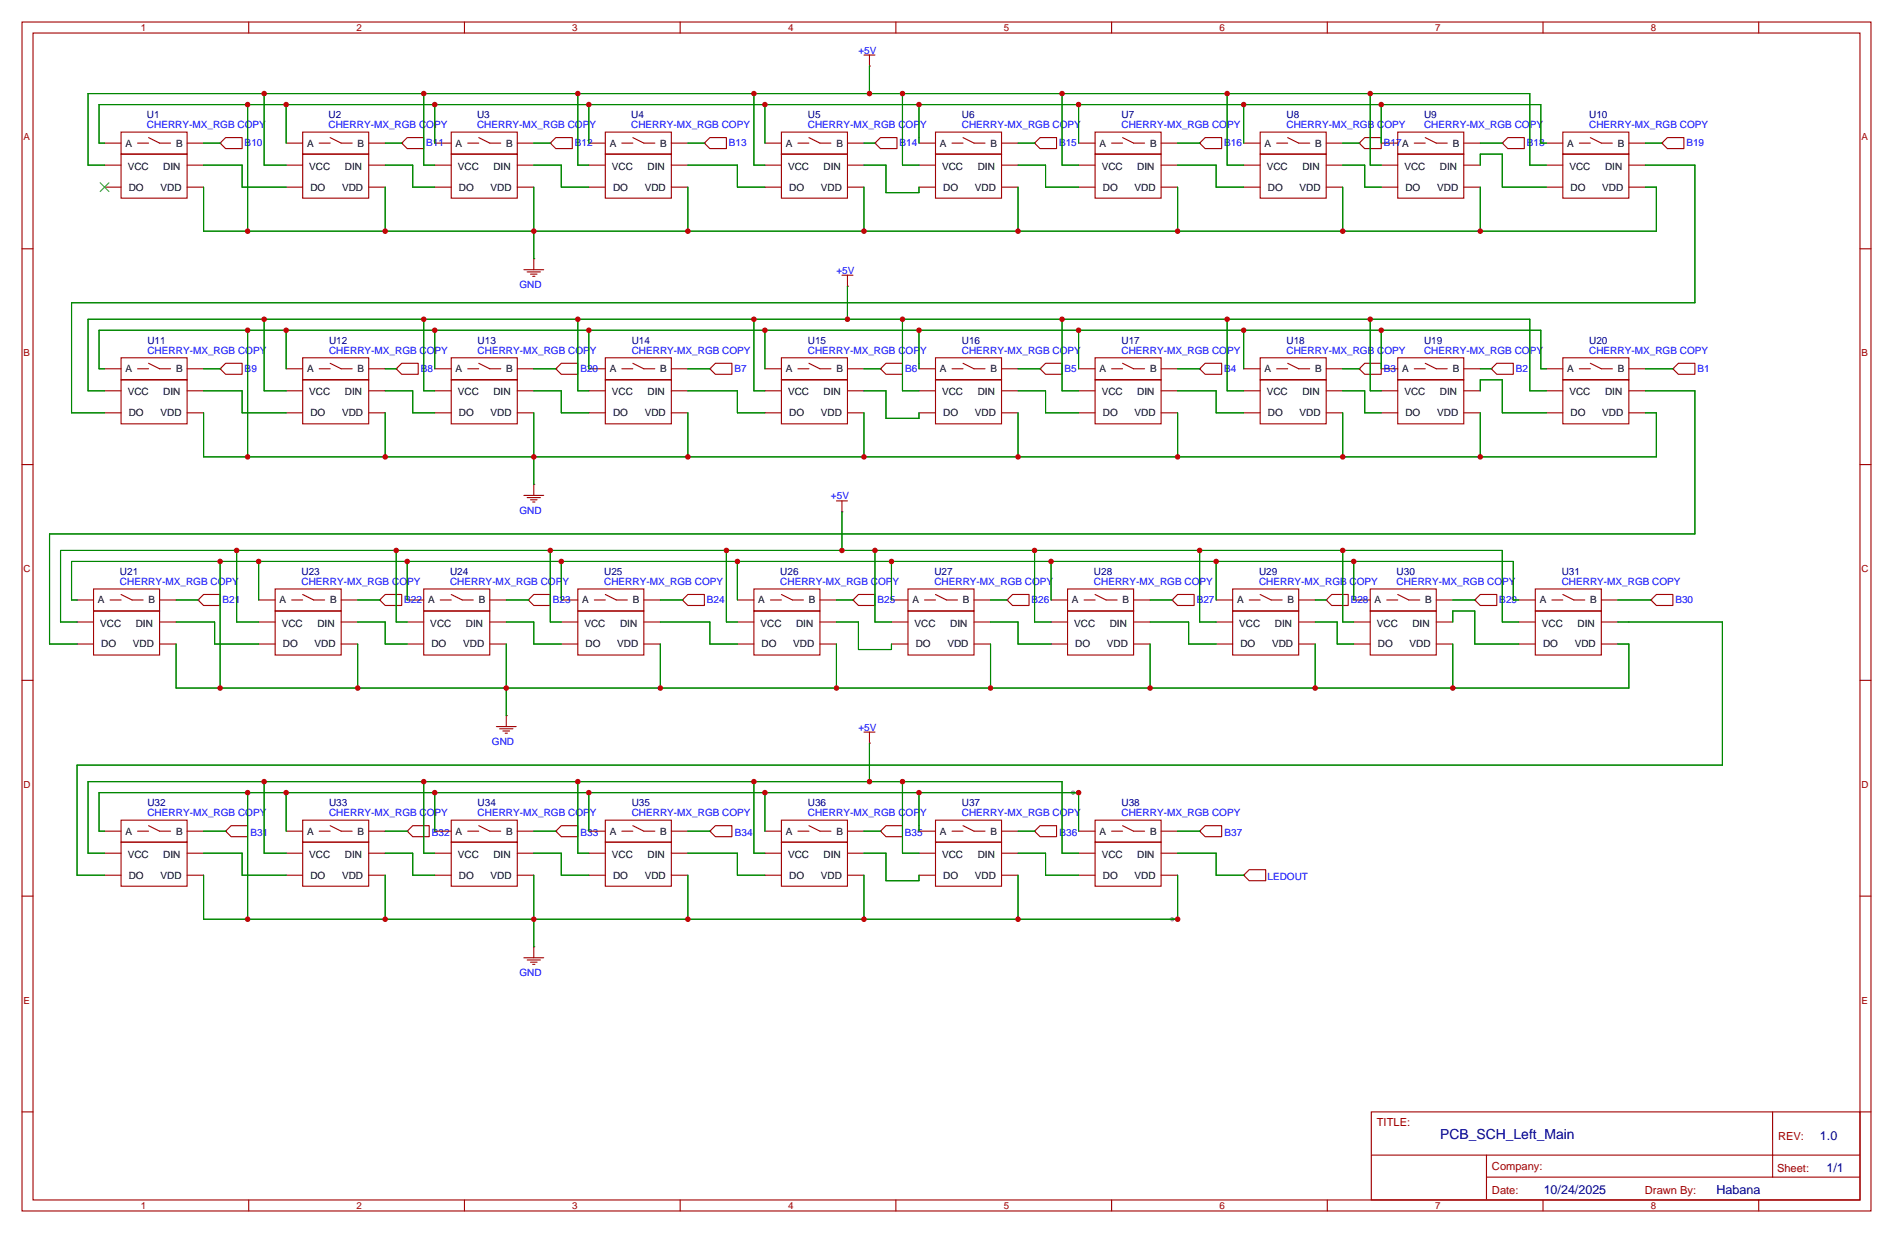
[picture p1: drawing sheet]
<svg xmlns="http://www.w3.org/2000/svg" width="437mm" height="284mm" viewBox="0 0 437 284" stroke-linecap="round" stroke-linejoin="round" font-family="sans-serif">
<g fill="#999">
<circle cx="270.5" cy="212.1" r=".51"/>
<circle cx="247.6" cy="182.9" r=".51"/>
</g>
<g fill="none" stroke="#a10000" stroke-width=".25">
<path d="M5.1 5.1h426.7v274.3h-426.7zM7.6 7.6h421.7v269.3h-421.7zM57.4 5.1v2.5M107.2 5.1v2.5M157 5.1v2.5M199.4 12.7h2.5M200.7 15.2h.1M200.7 12.7v2.5M206.8 5.1v2.5M256.5 5.1v2.5M306.3 5.1v2.5M356.1 5.1v2.5"/>
<path d="M405.9 5.1v2.5M24.1 33h3.8M24.1 38.1h3.8M27.9 35.6h15.3v10.1h-15.3zM27.9 30.5h15.3v5.1h-15.3zM31.7 33h2.6M34.3 31.8l2.5 1.2h2.6M43.2 33h3.8M43.2 38.1h3.8M50.8 33h.1M52.1 31.8h3.8v2.5h-3.8l-1.3-1.3zM66 33h3.8"/>
<path d="M66 38.1h3.8M69.8 35.6h15.3v10.1h-15.3zM69.8 30.5h15.3v5.1h-15.3zM73.7 33h2.5M76.2 31.8l2.5 1.2h2.6M85.1 33h3.8M85.1 38.1h3.8M92.7 33h.1M94 31.8h3.8v2.5h-3.8l-1.3-1.3zM100.3 33h3.8M100.3 38.1h3.8M104.1 35.6h15.3v10.1h-15.3z"/>
<path d="M104.1 30.5h15.3v5.1h-15.3zM107.9 33h2.6M110.5 31.8l2.5 1.2h2.6M119.4 33h3.8M119.4 38.1h3.8M127 33h.1M128.3 31.8h3.8v2.5h-3.8l-1.3-1.3zM135.9 33h3.8M135.9 38.1h3.8M139.7 35.6h15.2v10.1h-15.2zM139.7 30.5h15.2v5.1h-15.2zM143.5 33h2.5"/>
<path d="M146 31.8l2.6 1.2h2.5M154.9 33h3.8M154.9 38.1h3.8M162.6 33h.1M163.8 31.8h3.8v2.5h-3.8l-1.2-1.3zM176.5 33h3.8M176.5 38.1h3.8M180.3 35.6h15.3v10.1h-15.3zM180.3 30.5h15.3v5.1h-15.3zM184.1 33h2.6M186.7 31.8l2.5 1.2h2.6M195.6 33h3.8"/>
<path d="M195.6 38.1h3.8M201.9 33h.1M203.2 31.8h3.8v2.5h-3.8l-1.3-1.3zM212.1 33h3.8M212.1 38.1h3.8M215.9 35.6h15.2v10.1h-15.2zM215.9 30.5h15.2v5.1h-15.2zM219.7 33h2.5M222.2 31.8l2.6 1.2h2.5M231.1 33h3.8M231.1 38.1h3.8M238.8 33l1.2-1.2h3.8v2.5h-3.8z"/>
<path d="M238.8 33h.1M248.9 33h3.8M248.9 38.1h3.8M252.7 35.6h15.3v10.1h-15.3zM252.7 30.5h15.3v5.1h-15.3zM256.5 33h2.6M259.1 31.8l2.5 1.2h2.6M268 33h3.8M268 38.1h3.8M276.9 33l1.2-1.2h3.8v2.5h-3.8zM276.9 33h.1M287 33h3.8"/>
<path d="M287 38.1h3.8M290.8 35.6h15.3v10.1h-15.3zM290.8 30.5h15.3v5.1h-15.3zM294.6 33h2.6M297.2 31.8l2.5 1.2h2.6M306.1 33h3.8M306.1 38.1h3.8M313.7 33h.1M315 31.8h3.8v2.5h-3.8l-1.3-1.3zM318.8 33h3.8M318.8 38.1h3.8M322.6 35.6h15.2v10.1h-15.2z"/>
<path d="M322.6 30.5h15.2v5.1h-15.2zM326.4 33h2.5M328.9 31.8l2.6 1.2h2.5M337.8 33h3.8M337.8 38.1h3.8M346.7 33l1.3-1.2h3.8v2.5h-3.8zM346.7 33h.1M356.9 33h3.8M356.9 38.1h3.8M360.7 35.6h15.2v10.1h-15.2zM360.7 30.5h15.2v5.1h-15.2zM364.5 33h2.5"/>
<path d="M367 31.8l2.6 1.2h2.5M375.9 33h3.8M375.9 38.1h3.8M383.5 33l1.3-1.2h3.8v2.5h-3.8zM383.5 33h.1M5.1 57.4h2.5M24.1 43.2h3.8M43.2 43.2h3.8M66 43.2h3.8M85.1 43.2h3.8M100.3 43.2h3.8M119.4 43.2h3.8"/>
<path d="M123.2 59.7h.1M123.2 59.7v2.5M135.9 43.2h3.8M154.9 43.2h3.8M176.5 43.2h3.8M195.6 43.2h3.8M212.1 43.2h3.8M231.1 43.2h3.8M248.9 43.2h3.8M268 43.2h3.8M287 43.2h3.8M306.1 43.2h3.8"/>
<path d="M318.8 43.2h3.8M337.8 43.2h3.8M356.9 43.2h3.8M375.9 43.2h3.8M429.3 57.4h2.5M120.9 62.2h4.6M121.7 62.7h3M122.4 63.2h1.6M122.9 63.8h.5M194.3 63.5h2.5M195.6 66h.1M195.6 63.5v2.5"/>
<path d="M24.1 85.1h3.8M24.1 90.2h3.8M24.1 95.2h3.8M27.9 87.6h15.3v10.2h-15.3zM27.9 82.5h15.3v5.1h-15.3zM31.7 85.1h2.6M34.3 83.8l2.5 1.3h2.6M43.2 85.1h3.8M43.2 90.2h3.8M43.2 95.2h3.8M50.8 85.1l1.3-1.3h3.8v2.6h-3.8zM50.8 85.1h.1"/>
<path d="M66 85.1h3.8M66 90.2h3.8M66 95.2h3.8M69.8 87.6h15.3v10.2h-15.3zM69.8 82.5h15.3v5.1h-15.3zM73.7 85.1h2.5M76.2 83.8l2.5 1.3h2.6M85.1 85.1h3.8M85.1 90.2h3.8M85.1 95.2h3.8M91.4 85.1l1.3-1.3h3.8v2.6h-3.8zM91.4 85.1h.1"/>
<path d="M100.3 85.1h3.8M100.3 90.2h3.8M100.3 95.2h3.8M104.1 87.6h15.3v10.2h-15.3zM104.1 82.5h15.3v5.1h-15.3zM107.9 85.1h2.6M110.5 83.8l2.5 1.3h2.6M119.4 85.1h3.8M119.4 90.2h3.8M119.4 95.2h3.8M128.3 85.1l1.2-1.3h3.8v2.6h-3.8zM128.3 85.1h.1"/>
<path d="M135.9 85.1h3.8M135.9 90.2h3.8M135.9 95.2h3.8M139.7 87.6h15.2v10.2h-15.2zM139.7 82.5h15.2v5.1h-15.2zM143.5 85.1h2.5M146 83.8l2.6 1.3h2.5M154.9 85.1h3.8M154.9 90.2h3.8M154.9 95.2h3.8M163.8 85.1l1.3-1.3h3.8v2.6h-3.8zM163.8 85.1h.1"/>
<path d="M176.5 85.1h3.8M176.5 90.2h3.8M176.5 95.2h3.8M180.3 87.6h15.3v10.2h-15.3zM180.3 82.5h15.3v5.1h-15.3zM184.1 85.1h2.6M186.7 83.8l2.5 1.3h2.6M195.6 85.1h3.8M195.6 90.2h3.8M195.6 95.2h3.8M203.2 85.1l1.3-1.3h3.8v2.6h-3.8zM203.2 85.1h.1"/>
<path d="M212.1 85.1h3.8M212.1 90.2h3.8M212.1 95.2h3.8M215.9 87.6h15.2v10.2h-15.2zM215.9 82.5h15.2v5.1h-15.2zM219.7 85.1h2.5M222.2 83.8l2.6 1.3h2.5M231.1 85.1h3.8M231.1 90.2h3.8M231.1 95.2h3.8M240 85.1l1.3-1.3h3.8v2.6h-3.8zM240 85.1h.1"/>
<path d="M248.9 85.1h3.8M248.9 90.2h3.8M248.9 95.2h3.8M252.7 87.6h15.3v10.2h-15.3zM252.7 82.5h15.3v5.1h-15.3zM256.5 85.1h2.6M259.1 83.8l2.5 1.3h2.6M268 85.1h3.8M268 90.2h3.8M268 95.2h3.8M276.9 85.1l1.2-1.3h3.8v2.6h-3.8zM276.9 85.1h.1"/>
<path d="M287 85.1h3.8M287 90.2h3.8M287 95.2h3.8M290.8 87.6h15.3v10.2h-15.3zM290.8 82.5h15.3v5.1h-15.3zM294.6 85.1h2.6M297.2 83.8l2.5 1.3h2.6M306.1 85.1h3.8M306.1 90.2h3.8M306.1 95.2h3.8M313.7 85.1l1.3-1.3h3.8v2.6h-3.8zM313.7 85.1h.1"/>
<path d="M318.8 85.1h3.8M318.8 90.2h3.8M318.8 95.2h3.8M322.6 87.6h15.2v10.2h-15.2zM322.6 82.5h15.2v5.1h-15.2zM326.4 85.1h2.5M328.9 83.8l2.6 1.3h2.5M337.8 85.1h3.8M337.8 90.2h3.8M337.8 95.2h3.8M344.2 85.1l1.2-1.3h3.8v2.6h-3.8zM344.2 85.1h.1"/>
<path d="M356.9 85.1h3.8M356.9 90.2h3.8M356.9 95.2h3.8M360.7 87.6h15.2v10.2h-15.2zM360.7 82.5h15.2v5.1h-15.2zM364.5 85.1h2.5M367 83.8l2.6 1.3h2.5M375.9 85.1h3.8M375.9 90.2h3.8M375.9 95.2h3.8M386.1 85.1l1.2-1.3h3.9v2.6h-3.9zM386.1 85.1h.1"/>
<path d="M5.1 107.2h2.5M120.9 114.3h4.6M121.7 114.8h3M122.4 115.3h1.6M122.9 115.8h.5M123.2 111.8h.1M123.2 111.8v2.5M193 115.6h2.6M194.3 118.1h.1M194.3 115.6v2.5M429.3 107.2h2.5M17.8 138.4h3.8"/>
<path d="M21.6 135.9h15.2v5.1h-15.2zM25.4 138.4h2.5M27.9 137.2l2.6 1.2h2.5M36.8 138.4h3.8M45.7 138.4h.1M47 137.2h3.8v2.5h-3.8l-1.3-1.3zM59.7 138.4h3.8M63.5 135.9h15.2v5.1h-15.2zM67.3 138.4h2.5M69.8 137.2l2.6 1.2h2.5M78.7 138.4h3.8M87.6 138.4l1.3-1.2h3.8v2.5h-3.8z"/>
<path d="M87.6 138.4h.1M94 138.4h3.8M97.8 135.9h15.2v5.1h-15.2zM101.6 138.4h2.5M104.1 137.2l2.6 1.2h2.5M113 138.4h3.8M121.9 138.4l1.3-1.2h3.8v2.5h-3.8zM121.9 138.4h.1M129.5 138.4h3.8M133.3 135.9h15.3v5.1h-15.3zM137.2 138.4h2.5M139.7 137.2l2.5 1.2h2.6"/>
<path d="M148.6 138.4h3.8M157.5 138.4l1.2-1.2h3.9v2.5h-3.9zM157.5 138.4h.1M170.2 138.4h3.8M174 135.9h15.2v5.1h-15.2zM177.8 138.4h2.5M180.3 137.2l2.6 1.2h2.5M189.2 138.4h3.8M196.8 138.4h.1M198.1 137.2h3.8v2.5h-3.8l-1.3-1.3zM205.7 138.4h3.8M209.5 135.9h15.3v5.1h-15.3z"/>
<path d="M213.4 138.4h2.5M215.9 137.2l2.5 1.2h2.6M224.8 138.4h3.8M232.4 138.4l1.3-1.2h3.8v2.5h-3.8zM232.4 138.4h.1M242.6 138.4h3.8M246.4 135.9h15.2v5.1h-15.2zM250.2 138.4h2.5M252.7 137.2l2.6 1.2h2.5M261.6 138.4h3.8M270.5 138.4l1.3-1.2h3.8v2.5h-3.8zM270.5 138.4h.1"/>
<path d="M280.7 138.4h3.8M284.5 135.9h15.2v5.1h-15.2zM288.3 138.4h2.5M290.8 137.2l2.6 1.2h2.5M299.7 138.4h3.8M306.1 138.4l1.2-1.2h3.8v2.5h-3.8zM306.1 138.4h.1M312.4 138.4h3.8M316.2 135.9h15.3v5.1h-15.3zM320 138.4h2.6M322.6 137.2l2.5 1.2h2.6M331.5 138.4h3.8"/>
<path d="M340.4 138.4l1.2-1.2h3.8v2.5h-3.8zM340.4 138.4h.1M350.5 138.4h3.8M354.3 135.9h15.3v5.1h-15.3zM358.1 138.4h2.6M360.7 137.2l2.5 1.2h2.6M369.6 138.4h3.8M381 138.4h.1M382.3 137.2h3.8v2.5h-3.8l-1.3-1.3zM5.1 157h2.5M17.8 143.5h3.8M17.8 148.6h3.8"/>
<path d="M21.6 141h15.2v10.1h-15.2zM36.8 143.5h3.8M36.8 148.6h3.8M59.7 143.5h3.8M59.7 148.6h3.8M63.5 141h15.2v10.1h-15.2zM78.7 143.5h3.8M78.7 148.6h3.8M94 143.5h3.8M94 148.6h3.8M97.8 141h15.2v10.1h-15.2zM113 143.5h3.8"/>
<path d="M113 148.6h3.8M129.5 143.5h3.8M129.5 148.6h3.8M133.3 141h15.3v10.1h-15.3zM148.6 143.5h3.8M148.6 148.6h3.8M170.2 143.5h3.8M170.2 148.6h3.8M174 141h15.2v10.1h-15.2zM189.2 143.5h3.8M189.2 148.6h3.8M205.7 143.5h3.8"/>
<path d="M205.7 148.6h3.8M209.5 141h15.3v10.1h-15.3zM224.8 143.5h3.8M224.8 148.6h3.8M242.6 143.5h3.8M242.6 148.6h3.8M246.4 141h15.2v10.1h-15.2zM261.6 143.5h3.8M261.6 148.6h3.8M280.7 143.5h3.8M280.7 148.6h3.8M284.5 141h15.2v10.1h-15.2z"/>
<path d="M299.7 143.5h3.8M299.7 148.6h3.8M312.4 143.5h3.8M312.4 148.6h3.8M316.2 141h15.3v10.1h-15.3zM331.5 143.5h3.8M331.5 148.6h3.8M350.5 143.5h3.8M350.5 148.6h3.8M354.3 141h15.3v10.1h-15.3zM369.6 143.5h3.8M369.6 148.6h3.8"/>
<path d="M429.3 157h2.5M114.6 167.6h4.5M115.3 168.1h3.1M116.1 168.7h1.5M116.6 169.2h.5M116.8 165.1h.1M116.8 165.1v2.5M199.4 168.9h2.5M200.7 171.5h.1M200.7 168.9v2.6M24.1 191.8h3.8M24.1 196.9h3.8"/>
<path d="M27.9 194.3h15.3v10.2h-15.3zM27.9 189.2h15.3v5.1h-15.3zM31.7 191.8h2.6M34.3 190.5l2.5 1.3h2.6M43.2 191.8h3.8M43.2 196.9h3.8M52.1 191.8h.1M53.3 190.5h3.8v2.5h-3.8l-1.2-1.2zM66 191.8h3.8M66 196.9h3.8M69.8 194.3h15.3v10.2h-15.3zM69.8 189.2h15.3v5.1h-15.3z"/>
<path d="M73.7 191.8h2.5M76.2 190.5l2.5 1.3h2.6M85.1 191.8h3.8M85.1 196.9h3.8M94 191.8l1.2-1.3h3.9v2.5h-3.9zM94 191.8h.1M100.3 191.8h3.8M100.3 196.9h3.8M104.1 194.3h15.3v10.2h-15.3zM104.1 189.2h15.3v5.1h-15.3zM107.9 191.8h2.6M110.5 190.5l2.5 1.3h2.6"/>
<path d="M119.4 191.8h3.8M119.4 196.9h3.8M128.3 191.8l1.2-1.3h3.8v2.5h-3.8zM128.3 191.8h.1M135.9 191.8h3.8M135.9 196.9h3.8M139.7 194.3h15.2v10.2h-15.2zM139.7 189.2h15.2v5.1h-15.2zM143.5 191.8h2.5M146 190.5l2.6 1.3h2.5M154.9 191.8h3.8M154.9 196.9h3.8"/>
<path d="M163.8 191.8l1.3-1.3h3.8v2.5h-3.8zM163.8 191.8h.1M176.5 191.8h3.8M176.5 196.9h3.8M180.3 194.3h15.3v10.2h-15.3zM180.3 189.2h15.3v5.1h-15.3zM184.1 191.8h2.6M186.7 190.5l2.5 1.3h2.6M195.6 191.8h3.8M195.6 196.9h3.8M203.2 191.8h.1M204.5 190.5h3.8v2.5h-3.8l-1.3-1.2z"/>
<path d="M212.1 191.8h3.8M212.1 196.9h3.8M215.9 194.3h15.2v10.2h-15.2zM215.9 189.2h15.2v5.1h-15.2zM219.7 191.8h2.5M222.2 190.5l2.6 1.3h2.5M231.1 191.8h3.8M231.1 196.9h3.8M238.8 191.8l1.2-1.3h3.8v2.5h-3.8zM238.8 191.8h.1M248.9 191.8h3.8M248.9 196.9h3.8"/>
<path d="M252.7 194.3h15.3v10.2h-15.3zM252.7 189.2h15.3v5.1h-15.3zM256.5 191.8h2.6M259.1 190.5l2.5 1.3h2.6M268 191.8h3.8M268 196.9h3.8M276.9 191.8l1.2-1.3h3.8v2.5h-3.8zM276.9 191.8h.1M5.1 206.8h2.5M24.1 201.9h3.8M43.2 201.9h3.8M66 201.9h3.8"/>
<path d="M85.1 201.9h3.8M100.3 201.9h3.8M119.4 201.9h3.8M123.2 218.4h.1M123.2 218.4v2.6M135.9 201.9h3.8M154.9 201.9h3.8M176.5 201.9h3.8M195.6 201.9h3.8M212.1 201.9h3.8M231.1 201.9h3.8M248.9 201.9h3.8"/>
<path d="M268 201.9h3.8M287 201.9l1.3-1.2h3.8v2.5h-3.8zM287 201.9h.1M429.3 206.8h2.5M120.9 221h4.6M121.7 221.5h3M122.4 222h1.6M122.9 222.5h.5M5.1 256.5h2.5M316.5 256.5h112.8v20.4h-112.8zM409.1 256.6v15M429.3 256.5h2.5"/>
<path d="M57.4 276.9v2.5M107.2 276.9v2.5M157 276.9v2.5M206.8 276.9v2.5M256.5 276.9v2.5M306.3 276.9v2.5M316.5 266.5h112.7M343.1 271.6h86.1M343.1 266.5v10.2M356.1 276.9v2.5M405.9 276.9v2.5"/>
</g>
<path d="M23.1 42.2l2 2M25.1 42.2l-2 2" fill="none" stroke="#3c3" stroke-width=".25"/>
<g fill="none" stroke="#008700" stroke-width=".25">
<path d="M200.7 15.2v6.4M24.1 38.1h-3.8v-16.5h332.8v16.5h3.8M24.1 33h-1.2v-8.9h332.7v8.9h1.3M47 38.1h8.9v5.1h10.1M47 33h3.8M57.1 24.1v29.2M61 21.6v16.5h5M66 24.1v8.9M88.9 38.1h6.3v5.1h5.1M88.9 33h3.8M97.8 21.6v16.5h2.5M100.3 24.1v8.9"/>
<path d="M123.2 38.1h6.3v5.1h6.4M123.2 33h3.8M133.3 21.6v16.5h2.6M135.9 24.1v8.9M158.7 38.1h11.5v5.1h6.3M158.7 33h3.9M174 21.6v16.5h2.5M176.5 24.1v8.9M199.4 38.1h5.1v6.3h7.6v-1.2M199.4 33h2.5M208.3 21.6v16.5h3.8M212.1 24.1v8.9"/>
<path d="M234.9 38.1h6.4v5.1h7.6M234.9 33h3.9M245.1 21.6v16.5h3.8M248.9 24.1v8.9M271.8 38.1h8.9v5.1h6.3M271.8 33h5.1M283.2 21.6v16.5h3.8M287 24.1v8.9M309.9 38.1h5.1v5.1h3.8M309.9 33h3.8M316.2 21.6v16.5h2.6M318.8 24.1v8.9"/>
<path d="M341.6 38.1v-2.5h5.1v7.6h10.2M341.6 33h5.1M379.7 38.1h11.5v31.7h-374.7v25.4h7.6M379.7 33h3.8M47 43.2v10.1h335.3v-10.1h-2.6M88.9 43.2v10.1M123.2 43.2v16.5M158.7 43.2v10.1M199.4 43.2v10.1M234.9 43.2v10.1M271.8 43.2v10.1M309.9 43.2v10.1"/>
<path d="M341.6 43.2v10.1M57.1 76.2v29.2M61 73.7v16.5h5M66 76.2v8.9M97.8 73.7v16.5h2.5M100.3 76.2v8.9M133.3 73.7v16.5h2.6M135.9 76.2v8.9M174 73.7v16.5h2.5M176.5 76.2v8.9M195.6 66v7.7M208.3 73.7v16.5h3.8"/>
<path d="M212.1 76.2v8.9M245.1 73.7v16.5h3.8M248.9 76.2v8.9M283.2 73.7v16.5h3.8M287 76.2v8.9M316.2 73.7v16.5h2.6M318.8 76.2v8.9M24.1 90.2h-3.8v-16.5h332.8v16.5h3.8M24.1 85.1h-1.2v-8.9h332.7v8.9h1.3M47 90.2h8.9v5h10.1M47 95.2v10.2h335.3v-10.2h-2.6M47 85.1h3.8"/>
<path d="M88.9 90.2h6.3v5h5.1M88.9 85.1h2.5M88.9 95.2v10.2M123.2 90.2h6.3v5h6.4M123.2 85.1h5.1M123.2 95.2v16.6M158.7 90.2h11.5v5h6.3M158.7 85.1h5.1M158.7 95.2v10.2M199.4 90.2h5.1v6.3h7.6v-1.3M199.4 85.1h3.8M199.4 95.2v10.2"/>
<path d="M234.9 90.2h6.4v5h7.6M234.9 85.1h5.1M234.9 95.2v10.2M271.8 90.2h8.9v5h6.3M271.8 85.1h5.1M271.8 95.2v10.2M309.9 90.2h5.1v5h3.8M309.9 95.2v10.2M309.9 85.1h3.8M341.6 90.2v-2.6h5.1v7.6h10.2M341.6 85.1h2.6M341.6 95.2v10.2"/>
<path d="M379.7 90.2h11.5v33h-379.8v25.4h6.4M379.7 85.1h6.4M194.3 118.1v8.9M17.8 138.4h-1.3v-8.9h332.7v8.9h1.3M40.6 138.4h5.1M50.8 129.5v29.3M54.6 127v16.5h5.1M59.7 129.5v8.9M82.5 138.4h5.1M91.4 127v16.5h2.6M94 129.5v8.9M116.8 138.4h5.1"/>
<path d="M127 127v16.5h2.5M129.5 129.5v8.9M152.4 138.4h5.1M167.6 127v16.5h2.6M170.2 129.5v8.9M193 138.4h3.8M201.9 127v16.5h3.8M205.7 129.5v8.9M228.6 138.4h3.8M238.8 127v16.5h3.8M242.6 129.5v8.9M265.4 138.4h5.1"/>
<path d="M276.9 127v16.5h3.8M280.7 129.5v8.9M303.5 138.4h2.6M309.9 127v16.5h2.5M312.4 129.5v8.9M335.3 138.4h5.1M373.4 138.4h7.6M17.8 143.5h-3.8v-16.5h332.7v16.5h3.8M40.6 143.5h8.9v5.1h10.2M40.6 148.6v10.2h335.3v-10.2h-2.5M82.5 143.5h6.4v5.1h5.1M82.5 148.6v10.2"/>
<path d="M116.8 143.5h6.4v5.1h6.3M116.8 148.6v16.5M152.4 143.5h11.4v5.1h6.4M152.4 148.6v10.2M193 143.5h5.1v6.4h7.6v-1.3M193 148.6v10.2M228.6 143.5h6.3v5.1h7.7M228.6 148.6v10.2M265.4 143.5h8.9v5.1h6.4M265.4 148.6v10.2M303.5 143.5h5.1v5.1h3.8M303.5 148.6v10.2"/>
<path d="M335.3 143.5v-2.5h5.1v7.6h10.1M335.3 148.6v10.2M373.4 143.5h24.1v33h-379.7v25.4h6.3M200.7 171.5v8.8M24.1 196.9h-3.8v-16.6h224.8v16.6h3.8M24.1 191.8h-1.2v-8.9h226v8.9M47 196.9h8.9v5h10.1M47 191.8h5.1M57.1 182.9v29.2M61 180.3v16.6h5M66 182.9v8.9M88.9 196.9h6.3v5h5.1"/>
<path d="M88.9 191.8h5.1M97.8 180.3v16.6h2.5M100.3 182.9v8.9M123.2 196.9h6.3v5h6.4M123.2 191.8h5.1M133.3 180.3v16.6h2.6M135.9 182.9v8.9M158.7 196.9h11.5v5h6.3M158.7 191.8h5.1M174 180.3v16.6h2.5M176.5 182.9v8.9M199.4 196.9h5.1v6.3h7.6v-1.3"/>
<path d="M199.4 191.8h3.8M208.3 180.3v16.6h3.8M212.1 182.9v8.9M234.9 196.9h6.4v5h7.6M234.9 191.8h3.9M271.8 196.9h8.9v5h6.3M271.8 191.8h5.1M47 201.9v10.2h224.8v-10.2M88.9 201.9v10.2M123.2 201.9v16.5M158.7 201.9v10.2M199.4 201.9v10.2"/>
<path d="M234.9 201.9v10.2"/>
</g>
<g fill="#c00">
<circle cx="174" cy="21.6" r=".63"/>
<circle cx="200.7" cy="21.6" r=".63"/>
<circle cx="316.2" cy="21.6" r=".63"/>
<circle cx="283.2" cy="21.6" r=".63"/>
<circle cx="245.1" cy="21.6" r=".63"/>
<circle cx="208.3" cy="21.6" r=".63"/>
<circle cx="133.4" cy="21.6" r=".63"/>
<circle cx="97.8" cy="21.6" r=".63"/>
<circle cx="61" cy="21.6" r=".63"/>
<circle cx="61" cy="73.7" r=".63"/>
<circle cx="97.8" cy="73.7" r=".63"/>
<circle cx="133.4" cy="73.7" r=".63"/>
<circle cx="174" cy="73.7" r=".63"/>
<circle cx="195.6" cy="73.7" r=".63"/>
<circle cx="208.3" cy="73.7" r=".63"/>
<circle cx="245.1" cy="73.7" r=".63"/>
<circle cx="283.2" cy="73.7" r=".63"/>
<circle cx="316.2" cy="73.7" r=".63"/>
<circle cx="54.6" cy="127" r=".63"/>
<circle cx="91.4" cy="127" r=".63"/>
<circle cx="127" cy="127" r=".63"/>
<circle cx="167.6" cy="127" r=".63"/>
<circle cx="194.3" cy="127" r=".63"/>
<circle cx="201.9" cy="127" r=".63"/>
<circle cx="238.8" cy="127" r=".63"/>
<circle cx="276.9" cy="127" r=".63"/>
<circle cx="309.9" cy="127" r=".63"/>
<circle cx="341.6" cy="53.3" r=".63"/>
<circle cx="309.9" cy="53.3" r=".63"/>
<circle cx="271.8" cy="53.3" r=".63"/>
<circle cx="235" cy="53.3" r=".63"/>
<circle cx="199.4" cy="53.3" r=".63"/>
<circle cx="158.8" cy="53.3" r=".63"/>
<circle cx="88.9" cy="53.3" r=".63"/>
<circle cx="123.2" cy="53.3" r=".63"/>
<circle cx="57.2" cy="53.3" r=".63"/>
<circle cx="318.8" cy="24.1" r=".63"/>
<circle cx="287" cy="24.1" r=".63"/>
<circle cx="248.9" cy="24.1" r=".63"/>
<circle cx="212.1" cy="24.1" r=".63"/>
<circle cx="176.5" cy="24.1" r=".63"/>
<circle cx="135.9" cy="24.1" r=".63"/>
<circle cx="100.3" cy="24.1" r=".63"/>
<circle cx="66" cy="24.1" r=".63"/>
<circle cx="57.2" cy="24.1" r=".63"/>
<circle cx="57.2" cy="105.4" r=".63"/>
<circle cx="88.9" cy="105.4" r=".63"/>
<circle cx="123.2" cy="105.4" r=".63"/>
<circle cx="158.8" cy="105.4" r=".63"/>
<circle cx="199.4" cy="105.4" r=".63"/>
<circle cx="235" cy="105.4" r=".63"/>
<circle cx="271.8" cy="105.4" r=".63"/>
<circle cx="309.9" cy="105.4" r=".63"/>
<circle cx="341.6" cy="105.4" r=".63"/>
<circle cx="57.2" cy="76.2" r=".63"/>
<circle cx="66" cy="76.2" r=".63"/>
<circle cx="100.3" cy="76.2" r=".63"/>
<circle cx="135.9" cy="76.2" r=".63"/>
<circle cx="176.5" cy="76.2" r=".63"/>
<circle cx="212.1" cy="76.2" r=".63"/>
<circle cx="248.9" cy="76.2" r=".63"/>
<circle cx="287" cy="76.2" r=".63"/>
<circle cx="318.8" cy="76.2" r=".63"/>
<circle cx="50.8" cy="158.7" r=".63"/>
<circle cx="82.6" cy="158.7" r=".63"/>
<circle cx="116.8" cy="158.7" r=".63"/>
<circle cx="152.4" cy="158.7" r=".63"/>
<circle cx="193" cy="158.7" r=".63"/>
<circle cx="228.6" cy="158.7" r=".63"/>
<circle cx="265.4" cy="158.7" r=".63"/>
<circle cx="303.5" cy="158.7" r=".63"/>
<circle cx="335.3" cy="158.7" r=".63"/>
<circle cx="50.8" cy="129.5" r=".63"/>
<circle cx="59.7" cy="129.5" r=".63"/>
<circle cx="94" cy="129.5" r=".63"/>
<circle cx="129.5" cy="129.5" r=".63"/>
<circle cx="170.2" cy="129.5" r=".63"/>
<circle cx="205.7" cy="129.5" r=".63"/>
<circle cx="242.6" cy="129.5" r=".63"/>
<circle cx="280.7" cy="129.5" r=".63"/>
<circle cx="312.4" cy="129.5" r=".63"/>
<circle cx="208.3" cy="180.3" r=".63"/>
<circle cx="200.7" cy="180.3" r=".63"/>
<circle cx="133.4" cy="180.3" r=".63"/>
<circle cx="174" cy="180.3" r=".63"/>
<circle cx="97.8" cy="180.3" r=".63"/>
<circle cx="61" cy="180.3" r=".63"/>
<circle cx="271.8" cy="212.1" r=".63"/>
<circle cx="235" cy="212.1" r=".63"/>
<circle cx="199.4" cy="212.1" r=".63"/>
<circle cx="158.8" cy="212.1" r=".63"/>
<circle cx="88.9" cy="212.1" r=".63"/>
<circle cx="123.2" cy="212.1" r=".63"/>
<circle cx="57.2" cy="212.1" r=".63"/>
<circle cx="248.9" cy="182.9" r=".63"/>
<circle cx="212.1" cy="182.9" r=".63"/>
<circle cx="176.5" cy="182.9" r=".63"/>
<circle cx="135.9" cy="182.9" r=".63"/>
<circle cx="100.3" cy="182.9" r=".63"/>
<circle cx="66" cy="182.9" r=".63"/>
<circle cx="57.2" cy="182.9" r=".63"/>
</g>
<text font-size="3.2" fill="#000080" x="332.4" y="262.9">PCB_SCH_Left_Main</text>
<g font-size="2.9" fill="#000080">
<text x="420" y="263.1">1.0</text>
<text x="356.3" y="275.6">10/24/2025</text>
<text x="396.1" y="275.5">Habana</text>
<text x="421.5" y="270.5">1/1</text>
</g>
<g font-size="2.6" fill="#a00000">
<text x="317.8" y="259.7">TITLE:</text>
<text x="410.4" y="263.1">REV:</text>
<text x="344.3" y="269.9">Company:</text>
<text x="344.3" y="275.5">Date:</text>
<text x="379.6" y="275.5">Drawn By:</text>
<text x="410.1" y="270.4">Sheet:</text>
</g>
<g font-size="2.3" fill="#00f">
<text x="198.1" y="12.4">+5V</text>
<text x="33.9" y="29.6">CHERRY-MX_RGB COPY</text>
<text x="75.8" y="29.6">CHERRY-MX_RGB COPY</text>
<text x="110.1" y="29.6">CHERRY-MX_RGB COPY</text>
<text x="145.7" y="29.6">CHERRY-MX_RGB COPY</text>
<text x="186.4" y="29.6">CHERRY-MX_RGB COPY</text>
<text x="222" y="29.6">CHERRY-MX_RGB COPY</text>
<text x="258.8" y="29.6">CHERRY-MX_RGB COPY</text>
<text x="296.9" y="29.6">CHERRY-MX_RGB COPY</text>
<text x="328.7" y="29.6">CHERRY-MX_RGB COPY</text>
<text x="366.8" y="29.6">CHERRY-MX_RGB COPY</text>
<text x="56.5" y="33.7">B10</text>
<text x="98.4" y="33.7">B11</text>
<text x="132.7" y="33.7">B12</text>
<text x="168.2" y="33.7">B13</text>
<text x="207.6" y="33.7">B14</text>
<text x="244.4" y="33.7">B15</text>
<text x="282.5" y="33.7">B16</text>
<text x="319.4" y="33.7">B17A</text>
<text x="352.4" y="33.7">B18</text>
<text x="389.2" y="33.7">B19</text>
<text x="193" y="63.2">+5V</text>
<text x="119.9" y="66.5">GND</text>
<text x="34" y="81.7">CHERRY-MX_RGB COPY</text>
<text x="75.9" y="81.7">CHERRY-MX_RGB COPY</text>
<text x="110.2" y="81.7">CHERRY-MX_RGB COPY</text>
<text x="145.8" y="81.7">CHERRY-MX_RGB COPY</text>
<text x="186.4" y="81.7">CHERRY-MX_RGB COPY</text>
<text x="222" y="81.7">CHERRY-MX_RGB COPY</text>
<text x="258.8" y="81.7">CHERRY-MX_RGB COPY</text>
<text x="296.9" y="81.7">CHERRY-MX_RGB COPY</text>
<text x="328.7" y="81.7">CHERRY-MX_RGB COPY</text>
<text x="366.8" y="81.7">CHERRY-MX_RGB COPY</text>
<text x="56.5" y="85.7">B9</text>
<text x="97.1" y="85.7">B8</text>
<text x="133.9" y="85.7">B20</text>
<text x="169.5" y="85.7">B7</text>
<text x="208.9" y="85.7">B6</text>
<text x="245.7" y="85.7">B5</text>
<text x="282.5" y="85.7">B4</text>
<text x="319.4" y="85.7">B3</text>
<text x="349.8" y="85.7">B2</text>
<text x="391.7" y="85.7">B1</text>
<text x="119.9" y="118.5">GND</text>
<text x="191.8" y="115.2">+5V</text>
<text x="27.7" y="135">CHERRY-MX_RGB COPY</text>
<text x="69.6" y="135">CHERRY-MX_RGB COPY</text>
<text x="103.9" y="135">CHERRY-MX_RGB COPY</text>
<text x="139.4" y="135">CHERRY-MX_RGB COPY</text>
<text x="180.1" y="135">CHERRY-MX_RGB COPY</text>
<text x="215.6" y="135">CHERRY-MX_RGB COPY</text>
<text x="252.5" y="135">CHERRY-MX_RGB COPY</text>
<text x="290.6" y="135">CHERRY-MX_RGB COPY</text>
<text x="322.3" y="135">CHERRY-MX_RGB COPY</text>
<text x="360.4" y="135">CHERRY-MX_RGB COPY</text>
<text x="51.4" y="139.1">B21</text>
<text x="93.3" y="139.1">B22</text>
<text x="127.6" y="139.1">B23</text>
<text x="163.1" y="139.1">B24</text>
<text x="202.5" y="139.1">B25</text>
<text x="238.1" y="139.1">B26</text>
<text x="276.2" y="139.1">B27</text>
<text x="311.7" y="139.1">B28</text>
<text x="346" y="139.1">B29</text>
<text x="386.7" y="139.1">B30</text>
<text x="113.5" y="171.9">GND</text>
<text x="198.1" y="168.6">+5V</text>
<text x="34" y="188.4">CHERRY-MX_RGB COPY</text>
<text x="75.9" y="188.4">CHERRY-MX_RGB COPY</text>
<text x="110.2" y="188.4">CHERRY-MX_RGB COPY</text>
<text x="145.8" y="188.4">CHERRY-MX_RGB COPY</text>
<text x="186.4" y="188.4">CHERRY-MX_RGB COPY</text>
<text x="222" y="188.4">CHERRY-MX_RGB COPY</text>
<text x="258.8" y="188.4">CHERRY-MX_RGB COPY</text>
<text x="57.8" y="192.8">B31</text>
<text x="99.7" y="192.8">B32</text>
<text x="134" y="192.8">B33</text>
<text x="169.6" y="192.9">B34</text>
<text x="208.9" y="192.8">B35</text>
<text x="244.5" y="192.9">B36</text>
<text x="282.6" y="192.9">B37</text>
<text x="292.5" y="203">LEDOUT</text>
<text x="119.9" y="225.2">GND</text>
</g>
<g font-size="2.3" fill="#000080">
<text x="33.9" y="27.3">U1</text>
<text x="75.8" y="27.3">U2</text>
<text x="110.1" y="27.3">U3</text>
<text x="145.7" y="27.3">U4</text>
<text x="186.4" y="27.3">U5</text>
<text x="222" y="27.3">U6</text>
<text x="258.8" y="27.3">U7</text>
<text x="296.9" y="27.3">U8</text>
<text x="328.7" y="27.3">U9</text>
<text x="366.8" y="27.3">U10</text>
<text x="34" y="79.4">U11</text>
<text x="75.9" y="79.4">U12</text>
<text x="110.2" y="79.4">U13</text>
<text x="145.8" y="79.4">U14</text>
<text x="186.4" y="79.4">U15</text>
<text x="222" y="79.4">U16</text>
<text x="258.8" y="79.4">U17</text>
<text x="296.9" y="79.4">U18</text>
<text x="328.7" y="79.4">U19</text>
<text x="366.8" y="79.4">U20</text>
<text x="27.7" y="132.7">U21</text>
<text x="69.6" y="132.7">U23</text>
<text x="103.9" y="132.7">U24</text>
<text x="139.4" y="132.7">U25</text>
<text x="180.1" y="132.7">U26</text>
<text x="215.6" y="132.7">U27</text>
<text x="252.5" y="132.7">U28</text>
<text x="290.6" y="132.7">U29</text>
<text x="322.3" y="132.7">U30</text>
<text x="360.4" y="132.7">U31</text>
<text x="34" y="186">U32</text>
<text x="75.9" y="186">U33</text>
<text x="110.2" y="186">U34</text>
<text x="145.8" y="186">U35</text>
<text x="186.4" y="186">U36</text>
<text x="222" y="186">U37</text>
<text x="258.8" y="186">U38</text>
</g>
<g font-size="2.3">
<text x="29" y="33.8">A</text>
<text x="40.6" y="33.8">B</text>
<text x="70.9" y="33.8">A</text>
<text x="82.5" y="33.8">B</text>
<text x="105.2" y="33.8">A</text>
<text x="116.8" y="33.8">B</text>
<text x="140.7" y="33.8">A</text>
<text x="152.4" y="33.8">B</text>
<text x="181.4" y="33.8">A</text>
<text x="193" y="33.8">B</text>
<text x="216.9" y="33.8">A</text>
<text x="228.6" y="33.8">B</text>
<text x="253.7" y="33.8">A</text>
<text x="265.4" y="33.8">B</text>
<text x="291.8" y="33.8">A</text>
<text x="303.5" y="33.8">B</text>
<text x="335.3" y="33.8">B</text>
<text x="361.7" y="33.8">A</text>
<text x="373.4" y="33.8">B</text>
<text x="29.5" y="39.1">VCC</text>
<text x="37.7" y="39.1">DIN</text>
<text x="71.4" y="39.1">VCC</text>
<text x="79.6" y="39.1">DIN</text>
<text x="105.7" y="39.1">VCC</text>
<text x="113.9" y="39.1">DIN</text>
<text x="141.2" y="39.1">VCC</text>
<text x="149.4" y="39.1">DIN</text>
<text x="181.9" y="39.1">VCC</text>
<text x="190.1" y="39.1">DIN</text>
<text x="217.4" y="39.1">VCC</text>
<text x="225.6" y="39.1">DIN</text>
<text x="254.3" y="39.1">VCC</text>
<text x="262.5" y="39.1">DIN</text>
<text x="292.4" y="39.1">VCC</text>
<text x="300.6" y="39.1">DIN</text>
<text x="324.1" y="39.1">VCC</text>
<text x="332.3" y="39.1">DIN</text>
<text x="362.2" y="39.1">VCC</text>
<text x="370.4" y="39.1">DIN</text>
<text x="29.7" y="44">DO</text>
<text x="37" y="44">VDD</text>
<text x="71.6" y="44">DO</text>
<text x="78.9" y="44">VDD</text>
<text x="105.9" y="44">DO</text>
<text x="113.2" y="44">VDD</text>
<text x="141.5" y="44">DO</text>
<text x="148.8" y="44">VDD</text>
<text x="182.1" y="44">DO</text>
<text x="189.4" y="44">VDD</text>
<text x="217.7" y="44">DO</text>
<text x="225" y="44">VDD</text>
<text x="254.5" y="44">DO</text>
<text x="261.8" y="44">VDD</text>
<text x="292.6" y="44">DO</text>
<text x="299.9" y="44">VDD</text>
<text x="324.4" y="44">DO</text>
<text x="331.7" y="44">VDD</text>
<text x="362.5" y="44">DO</text>
<text x="369.8" y="44">VDD</text>
<text x="29" y="85.9">A</text>
<text x="40.6" y="85.9">B</text>
<text x="70.9" y="85.9">A</text>
<text x="82.5" y="85.9">B</text>
<text x="105.2" y="85.9">A</text>
<text x="116.8" y="85.9">B</text>
<text x="140.7" y="85.9">A</text>
<text x="152.4" y="85.9">B</text>
<text x="181.4" y="85.9">A</text>
<text x="193" y="85.9">B</text>
<text x="216.9" y="85.9">A</text>
<text x="228.6" y="85.9">B</text>
<text x="253.7" y="85.9">A</text>
<text x="265.4" y="85.9">B</text>
<text x="291.8" y="85.9">A</text>
<text x="303.5" y="85.9">B</text>
<text x="323.6" y="85.9">A</text>
<text x="335.3" y="85.9">B</text>
<text x="361.7" y="85.9">A</text>
<text x="373.4" y="85.9">B</text>
<text x="29.5" y="91.2">VCC</text>
<text x="37.7" y="91.2">DIN</text>
<text x="71.4" y="91.2">VCC</text>
<text x="79.6" y="91.2">DIN</text>
<text x="105.7" y="91.2">VCC</text>
<text x="113.9" y="91.2">DIN</text>
<text x="141.2" y="91.2">VCC</text>
<text x="149.4" y="91.2">DIN</text>
<text x="181.9" y="91.2">VCC</text>
<text x="190.1" y="91.2">DIN</text>
<text x="217.4" y="91.2">VCC</text>
<text x="225.6" y="91.2">DIN</text>
<text x="254.3" y="91.2">VCC</text>
<text x="262.5" y="91.2">DIN</text>
<text x="292.4" y="91.2">VCC</text>
<text x="300.6" y="91.2">DIN</text>
<text x="324.1" y="91.2">VCC</text>
<text x="332.3" y="91.2">DIN</text>
<text x="362.2" y="91.2">VCC</text>
<text x="370.4" y="91.2">DIN</text>
<text x="29.7" y="96">DO</text>
<text x="37" y="96">VDD</text>
<text x="71.6" y="96">DO</text>
<text x="78.9" y="96">VDD</text>
<text x="105.9" y="96">DO</text>
<text x="113.2" y="96">VDD</text>
<text x="141.5" y="96">DO</text>
<text x="148.8" y="96">VDD</text>
<text x="182.1" y="96">DO</text>
<text x="189.4" y="96">VDD</text>
<text x="217.7" y="96">DO</text>
<text x="225" y="96">VDD</text>
<text x="254.5" y="96">DO</text>
<text x="261.8" y="96">VDD</text>
<text x="292.6" y="96">DO</text>
<text x="299.9" y="96">VDD</text>
<text x="324.4" y="96">DO</text>
<text x="331.7" y="96">VDD</text>
<text x="362.5" y="96">DO</text>
<text x="369.8" y="96">VDD</text>
<text x="22.6" y="139.2">A</text>
<text x="34.3" y="139.2">B</text>
<text x="64.5" y="139.2">A</text>
<text x="76.2" y="139.2">B</text>
<text x="98.8" y="139.2">A</text>
<text x="110.5" y="139.2">B</text>
<text x="134.4" y="139.2">A</text>
<text x="146" y="139.2">B</text>
<text x="175" y="139.2">A</text>
<text x="186.7" y="139.2">B</text>
<text x="210.6" y="139.2">A</text>
<text x="222.2" y="139.2">B</text>
<text x="247.4" y="139.2">A</text>
<text x="259.1" y="139.2">B</text>
<text x="285.5" y="139.2">A</text>
<text x="297.2" y="139.2">B</text>
<text x="317.2" y="139.2">A</text>
<text x="328.9" y="139.2">B</text>
<text x="355.3" y="139.2">A</text>
<text x="367" y="139.2">B</text>
<text x="23.1" y="144.6">VCC</text>
<text x="23.4" y="149.4">DO</text>
<text x="30.7" y="149.4">VDD</text>
<text x="31.3" y="144.6">DIN</text>
<text x="65" y="144.6">VCC</text>
<text x="65.3" y="149.4">DO</text>
<text x="72.6" y="149.4">VDD</text>
<text x="73.2" y="144.6">DIN</text>
<text x="99.3" y="144.6">VCC</text>
<text x="99.6" y="149.4">DO</text>
<text x="106.9" y="149.4">VDD</text>
<text x="107.5" y="144.6">DIN</text>
<text x="134.9" y="144.6">VCC</text>
<text x="135.1" y="149.4">DO</text>
<text x="142.4" y="149.4">VDD</text>
<text x="143.1" y="144.6">DIN</text>
<text x="175.5" y="144.6">VCC</text>
<text x="175.8" y="149.4">DO</text>
<text x="183.1" y="149.4">VDD</text>
<text x="183.7" y="144.6">DIN</text>
<text x="211.1" y="144.6">VCC</text>
<text x="211.3" y="149.4">DO</text>
<text x="218.6" y="149.4">VDD</text>
<text x="219.3" y="144.6">DIN</text>
<text x="247.9" y="144.6">VCC</text>
<text x="248.2" y="149.4">DO</text>
<text x="255.5" y="149.4">VDD</text>
<text x="256.1" y="144.6">DIN</text>
<text x="286" y="144.6">VCC</text>
<text x="286.3" y="149.4">DO</text>
<text x="293.6" y="149.4">VDD</text>
<text x="294.2" y="144.6">DIN</text>
<text x="317.8" y="144.6">VCC</text>
<text x="318" y="149.4">DO</text>
<text x="325.3" y="149.4">VDD</text>
<text x="326" y="144.6">DIN</text>
<text x="355.9" y="144.6">VCC</text>
<text x="356.1" y="149.4">DO</text>
<text x="363.4" y="149.4">VDD</text>
<text x="364.1" y="144.6">DIN</text>
<text x="29" y="192.6">A</text>
<text x="29.5" y="197.9">VCC</text>
<text x="37.7" y="197.9">DIN</text>
<text x="40.6" y="192.6">B</text>
<text x="70.9" y="192.6">A</text>
<text x="71.4" y="197.9">VCC</text>
<text x="79.6" y="197.9">DIN</text>
<text x="82.5" y="192.6">B</text>
<text x="105.2" y="192.6">A</text>
<text x="105.7" y="197.9">VCC</text>
<text x="113.9" y="197.9">DIN</text>
<text x="116.8" y="192.6">B</text>
<text x="140.7" y="192.6">A</text>
<text x="141.2" y="197.9">VCC</text>
<text x="149.4" y="197.9">DIN</text>
<text x="152.4" y="192.6">B</text>
<text x="181.4" y="192.6">A</text>
<text x="181.9" y="197.9">VCC</text>
<text x="190.1" y="197.9">DIN</text>
<text x="193" y="192.6">B</text>
<text x="216.9" y="192.6">A</text>
<text x="217.4" y="197.9">VCC</text>
<text x="225.6" y="197.9">DIN</text>
<text x="228.6" y="192.6">B</text>
<text x="253.7" y="192.6">A</text>
<text x="254.3" y="197.9">VCC</text>
<text x="262.5" y="197.9">DIN</text>
<text x="265.4" y="192.6">B</text>
<text x="29.7" y="202.7">DO</text>
<text x="37" y="202.7">VDD</text>
<text x="71.6" y="202.7">DO</text>
<text x="78.9" y="202.7">VDD</text>
<text x="105.9" y="202.7">DO</text>
<text x="113.2" y="202.7">VDD</text>
<text x="141.5" y="202.7">DO</text>
<text x="148.8" y="202.7">VDD</text>
<text x="182.1" y="202.7">DO</text>
<text x="189.4" y="202.7">VDD</text>
<text x="217.7" y="202.7">DO</text>
<text x="225" y="202.7">VDD</text>
<text x="254.5" y="202.7">DO</text>
<text x="261.8" y="202.7">VDD</text>
</g>
<g font-size="2.2" fill="#a00000">
<text x="32.5" y="7.1">1</text>
<text x="82.3" y="7.1">2</text>
<text x="132.1" y="7.1">3</text>
<text x="181.9" y="7.1">4</text>
<text x="231.6" y="7.1">5</text>
<text x="281.4" y="7.1">6</text>
<text x="331.2" y="7.1">7</text>
<text x="381" y="7.1">8</text>
<text x="5.5" y="32.4">A</text>
<text x="429.6" y="32.4">A</text>
<text x="5.5" y="82.2">B</text>
<text x="429.6" y="82.2">B</text>
<text x="5.5" y="132">C</text>
<text x="429.6" y="132">C</text>
<text x="5.5" y="181.8">D</text>
<text x="429.6" y="181.8">D</text>
<text x="5.5" y="231.5">E</text>
<text x="429.6" y="231.5">E</text>
<text x="32.5" y="278.9">1</text>
<text x="82.3" y="278.9">2</text>
<text x="132.1" y="278.9">3</text>
<text x="181.9" y="278.9">4</text>
<text x="231.6" y="278.9">5</text>
<text x="281.4" y="278.9">6</text>
<text x="331.2" y="278.9">7</text>
<text x="381" y="278.9">8</text>
</g>
</svg>
